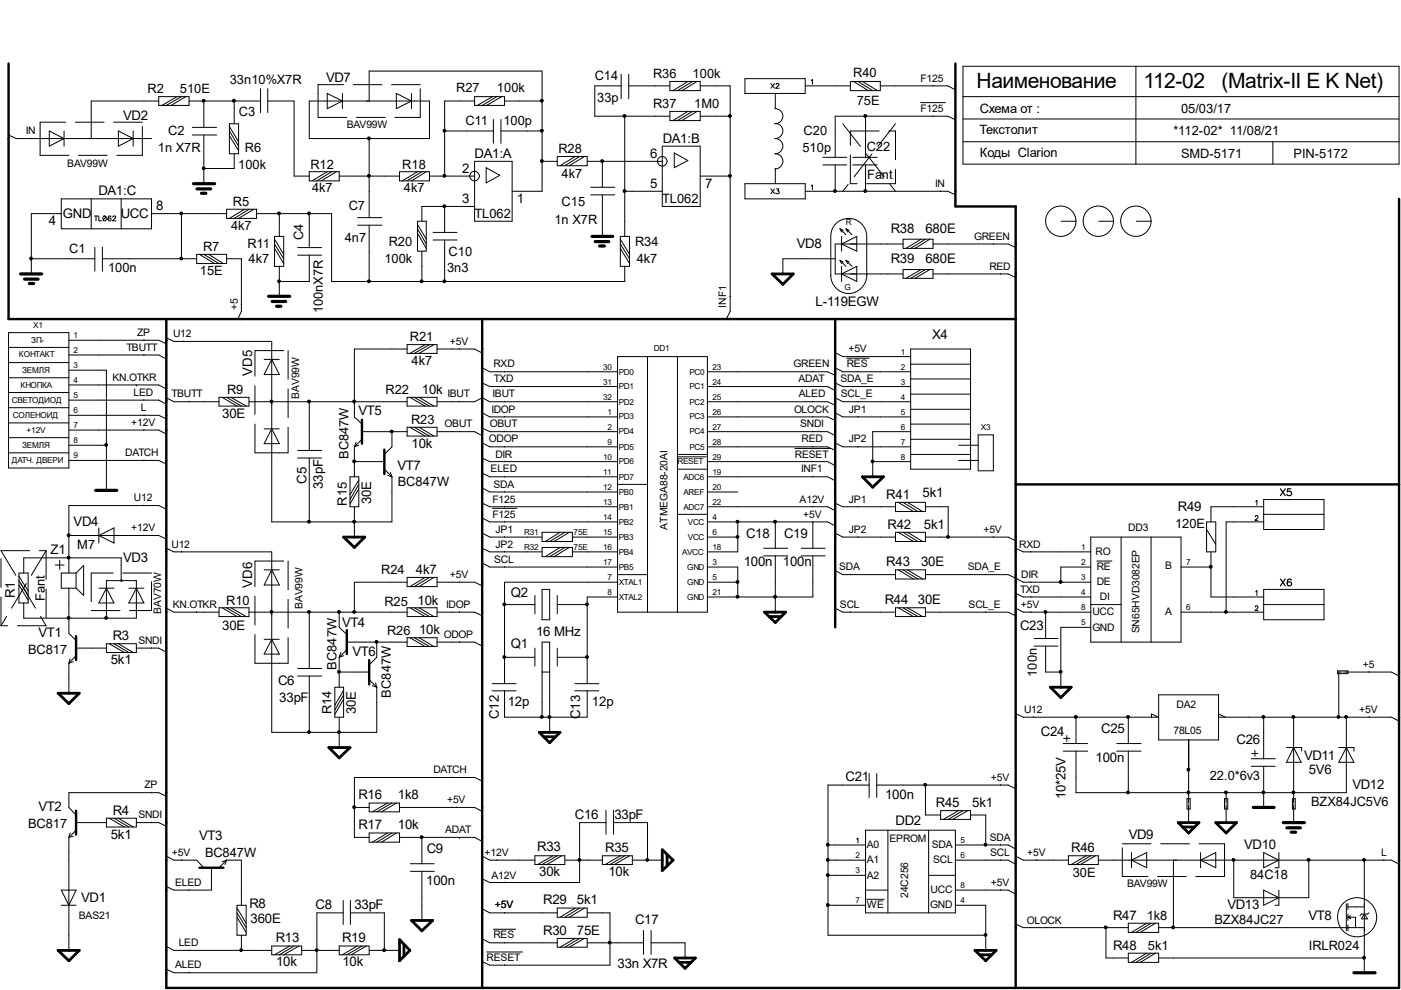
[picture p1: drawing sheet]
<svg xmlns="http://www.w3.org/2000/svg" width="297mm" height="210mm" viewBox="0 0 297 210" stroke-linecap="round" stroke-linejoin="round" font-family="sans-serif">
<g fill="none" stroke="#000" stroke-width=".21">
<path d="M55.2 18.8v5.1M56.8 18.8v5.1M69.4 19.8l3.2 1.6-3.2 1.6zM72.6 19.8v3.2M84 19.8l3.2 1.6-3.2 1.6zM87.2 19.8v3.2M131.7 18.2h-5.6v6.4h15.9M131.7 15.7v5.2M133.3 18.2h8.7M133.3 15.7v5.2M142 17.3h6.5v1.9h-6.5zM145.8 17.3l-3.1 1.9"/>
<path d="M146.9 17.3l-3.3 1.9M147.8 17.3l-3.2 1.9M148.5 18.2h6.3v47.8l-.8 1.6M157.9 16.7h12.8v3.1h-12.8zM163.4 17.7l.8 1M164.2 17.7l-.8 1M164.4 19.8v3.2M164.5 17.9l.1-.2 .5 .1v.3l-.6 .6h.7M170.7 18.2h9.6M172 17.1l.3-.3v1.1M180.3 17.3h6.3v1.9h-6.3zM181 17.3l3.1 1.9"/>
<path d="M181.9 17.3l3.1 1.9M182.8 17.3l3.3 1.9M186.6 18.2h14.4l1.6 .8M197.8 18.1v.1M204.2 14.1h92.4v20.7h-92.4zM240.8 14.1v20.7M1.8 28.6l1.6 .8h28.7M6.6 29.3v.1M10.5 27.8l3.1 1.6-3.1 1.6zM13.6 27.8v3.2M25.1 27.8l3.1 1.6-3.1 1.6zM28.2 27.8v3.2"/>
<path d="M33.7 21.4h-14.4v8M33.7 20.5h6.4v1.9h-6.4zM37.5 20.5l-3.2 1.9M38.5 20.5l-3.2 1.9M39.4 20.5l-3.1 1.9M40.1 21.4h15.1M40.8 27h5.1M40.8 28.6h5.1M43.2 21.4v5.6M43.2 28.6v10.3M48.6 26.2h2v6.4h-2zM48.6 26.8l2 3.3"/>
<path d="M48.6 27.8l2 3.2M48.6 28.8l2 3.1M49.7 21.4v4.8M49.7 32.6v3.1h-6.5M56.8 21.4h5.6v15.9h3.2M65.6 21.4h25.5v8h-25.5zM65.6 36.4h6.3v2h-6.3zM69.4 36.4l-3.2 2M70.3 36.4l-3.1 2M71.3 36.4l-3.2 2M71.9 37.3h12.8M78.3 21.4v-6.3h36.6v25.5h-6.3"/>
<path d="M78.3 29.4v16.7M84.7 36.4h6.4v2h-6.4zM88.5 36.4l-3.2 2M89.4 36.4l-3.1 2M90.4 36.4l-3.2 2M91.1 37.3h9.5M94.3 27.8h10.3M100.6 21.4h-6.3v15.9M100.6 20.5h6.4v1.9h-6.4zM100.6 34.2h8v12.7h-8zM103.1 35.6l2.9 1.6-2.9 1.6zM104.4 20.5l-3.2 1.9"/>
<path d="M104.6 25.3v5.1M105.4 20.5l-3.2 1.9M106.2 27.8h8.7M106.2 25.3v5.1M106.4 20.5l-3.2 1.9M107 21.4h7.9M114.9 34.2h3.2M118.1 33.2h6.4v1.9h-6.4zM122 33.2l-3.3 1.9M122.9 33.2l-3.1 1.9M123.9 33.2l-3.2 1.9M124.5 34.2h15.9"/>
<path d="M125.3 39.7h5M127.7 34.2v5.5M132.5 24.6v25.5M140.4 31h8.1v12.8h-8.1zM142 23.6h6.5v2h-6.5zM143 32.4l2.8 1.6-2.8 1.6zM145.8 23.6l-3.1 2M146.9 23.6l-3.3 2M147.8 23.6l-3.2 2M148.5 37.3h6.3M148.5 24.6h6.3M157.9 38.9h12.8v3.3h-12.8z"/>
<path d="M164.3 26.2a1.61 1.61 0 0 1 1.7 1.6 1.61 1.61 0 0 1-1.7 1.6 1.61 1.61 0 0 1 1.7 1.6 1.61 1.61 0 0 1-1.7 1.6 1.61 1.61 0 0 1 1.7 1.6 1.61 1.61 0 0 1-1.7 1.6M164.3 23a1.61 1.61 0 0 1 1.7 1.6 1.61 1.61 0 0 1-1.7 1.6M164.4 35.7v3.2M172 39.5l.3-.3v1M174.5 35h5M174.5 33.4h5M177.1 35v5.6M180.8 35h5.2M180.8 33.4h5.2M183.5 24.6v8.8M183.5 35v5.6M195.2 21.8h5.2"/>
<path d="M197.8 24.6h.1M202.6 25.4l-1.6-.8h-23.9v8.8M204.2 20.5h92.4M204.2 30.1h92.4M204.2 25.2h92.4M269.9 30.1v4.7M6.6 54.9h13.5M13 45.3h-6.4v12.8M13 42.2h19.1v6.3h-19.1zM19.3 42.2v6.3M20 45.8h.8M20.1 52.4v5.1"/>
<path d="M20.4 45.8v1M21 45.8v1h.5M21.7 54.9h20M21.7 52.4v5.1M22.5 46l-.6 .7M23.5 46v-.2h-.4l-.2 .4 .1 .5a.34 .34 0 0 0 .5 0 .34 .34 0 0 0-.1-.5 .34 .34 0 0 0-.5 .3M23.9 46.1l.1-.3 .5 .1v.3l-.7 .6h.8M25.7 42.2v6.3M32.1 45.3h15.9M38.5 45.3v9.6M41.7 53.9h6.3v2h-6.3zM42.3 53.9l3.2 2"/>
<path d="M43.2 53.9l3.2 2M44.2 53.9l3.2 2M48 54.9h3.2v11.1l-.8 1.6M48 44.4h6.4v1.9h-6.4zM51.9 44.4l-3.3 1.9M52.8 44.4l-3.1 1.9M53.8 44.4l-3.2 1.9M54.4 45.3h15.9v14.4h62.2v-3.2M58.2 50.1h2v6.4h-2zM58.2 50.7l2 3.2M58.2 51.7l2 3.2M58.2 52.7l2 3.2"/>
<path d="M59.2 45.3v4.8M59.2 56.5v6.3M63.1 52.5h5.1M63.1 54.1h5.1M65.6 45.3v7.2M65.6 54.1v5.6h-6.4M75.8 46.1h5.2M75.8 47.8h5.2M78.3 47.8v11.9M88.5 46.9h1.9v6.4h-1.9zM88.5 47.6l1.9 3.1M88.5 48.5l1.9 3.2"/>
<path d="M88.5 49.4l1.9 3.3M89.4 53.3v6.4M91.8 49.3h5.1M91.8 50.9h5.1M94.3 43.8v5.5M94.3 50.9v8.8M100.6 43.8h-11.2v3.1M125.3 41.3h5M127.7 41.3v8.8M131.5 50.1h2v6.4h-2zM131.5 50.7l2 3.2M131.5 51.7l2 3.2"/>
<path d="M131.5 52.7l2 3.2M132.5 40.6h7.9M163.4 40l.8 1.1M164.2 40l-.8 1.1M164.6 40h.5l-.2 .5h.2a.4 .4 0 0 1-.1 .6 .4 .4 0 0 1-.5-.2M170.7 40.6h30.3l1.6 .7M176.1 58.3a3.8 3.8 0 0 0 3.9 3.9 3.8 3.8 0 0 0 3.8-3.9M176.1 50a3.8 3.8 0 0 1 3.9-3.7 3.8 3.8 0 0 1 3.8 3.7M176.1 50.1v8.3M177.1 54.9h-11.1v3.2M178.1 48.5l.7 .4M178.1 48.5l.3 .7"/>
<path d="M178.1 48.5l1.3 1.3M178.1 55.2l.7 .3M178.1 55.2l.3 .7M178.1 55.2l1.3 1.3M178.3 51.7h-1.2v6.4h14.4M178.4 51.7h13.1M178.4 50.1v3.2M178.4 56.5v3.2M178.4 51.7l3.2-1.6v3.2zM178.4 58.1l3.2-1.6v3.2zM179.4 48.5l.6 .4M179.4 48.5l.3 .7"/>
<path d="M179.4 55.2l.6 .3M179.4 55.2l.3 .7M179.4 48.5l1.2 1.3M179.4 55.2l1.2 1.3M183.8 50.1v8.3M191.5 50.7h6.3v2h-6.3zM191.5 57.1h6.3v1.9h-6.3zM195.3 57.1l-3.2 1.9M195.3 50.7l-3.2 2M196.2 57.1l-3.1 1.9M196.2 50.7l-3.1 2M197.1 57.1l-3.1 1.9"/>
<path d="M197.1 50.7l-3.1 2M197.8 58.1h15.9l1.6 .7M197.8 51.7h15.9l1.6 .8M199.4 40.5v.1M210.6 51.6v.1M212.1 58v.1M225 46.9h3.1M233 46.9h3.1M240.9 46.9h3.1M1.8 70.5h12.8v28.7h-12.8zM1.8 76.9h12.8M1.8 73.7h12.8"/>
<path d="M14.6 78.5h8v25.5M14.6 75.3h19.1l1.6 .8M14.6 72.1h19.1l1.6 .8M30.5 72.1h.1M30.5 75.2v.1M35.3 71.6l1.6 .8h20.7v38.3h25.5v-9.6M38.8 72.3v.1M51.2 64.4h.1M56 76.2h3.2M57.6 76.2l1.6 3.2h-3.2zM86.3 74h-11.2v14.4l1.6 1.5M86.3 73.1h6.4v1.8h-6.4z"/>
<path d="M90.1 73.1l-3.2 1.8M91.1 73.1l-3.3 1.8M92 73.1l-3.1 1.8M92.7 74h7.9l1.6 .8M97.4 73.9v.1M102.2 78l1.6 .8h27.1M107 78.7v.1M130.9 75.6h19.1v54.2h-19.1zM137.3 75.6v54.2M143.6 75.6v54.2M150 78.8h25.5l1.6 .8M154.7 62.8h.1"/>
<path d="M172.3 78.7v.1M177.1 78l1.6 .8h14.4M177.1 74.8l1.6 .8h14.4M179.5 75.9h4.8M181.9 75.5v.1M181.9 78.7v.1M193.1 74h12.7v25.5h-12.7zM193.1 77.2h12.7M1.8 96h12.8M1.8 92.8h12.8M1.8 89.7h12.8M1.8 86.4h12.8"/>
<path d="M1.8 83.2h12.8M1.8 80.1h12.8M14.6 94.4h8M14.6 97.6h19.1l1.6 .8M14.6 88.1h19.1l1.6 .7M14.6 84.8h19.1l1.6 .9M14.6 81.6h19.1l1.6 .9M14.6 91.2h19.1l1.6 .8M28.9 81.6h.1M30.5 84.8h.1M30.5 88v.1M30.5 91.1v.1"/>
<path d="M30.5 97.5v.1M35.3 84.3l1.6 .9h9.5M40.1 85.1v.1M46.4 84.2h6.4v1.9h-6.4zM47.1 84.2l3.1 1.9M48 84.2l3.2 1.9M49 84.2l3.2 1.9M52.8 85.2h33.5M56 90.9h3.2M57.6 90.9l1.6 3.2h-3.2zM63.1 95.5h5.1M63.1 97.1h5.1"/>
<path d="M65.6 85.2v10.3M65.6 97.1v13.6M75.1 97.9h6.4M75.1 94.7v6.4M75.5 93.8l-.4 .9M76.1 94.4l-1 .3M76.7 91.5h9.6M76.7 93.1l-1.6 1.6M81.5 99.5l1.6 1.6M83.1 91.5v3.2l-1.6 1.7M86.3 84.2h6.4v1.9h-6.4zM86.3 90.6h6.4v1.9h-6.4z"/>
<path d="M86.9 84.2l3.2 1.9M86.9 90.6l3.2 1.9M87.8 84.2l3.3 1.9M87.8 90.6l3.3 1.9M88.9 84.2l3.1 1.9M88.9 90.6l3.1 1.9M92.7 85.2h7.9l1.6-.9 1.6 .9h27.1M92.7 91.5h7.9l1.6 .9M97.4 85.1v.1M97.4 91.4v.1M102.2 97.1l1.6 .8h27.1M102.2 93.9l1.6 .8h27.1"/>
<path d="M102.2 87.5l1.6 .9h27.1M102.2 90.8l1.6 .7h27.1M102.2 81.2l1.6 .8h27.1M107 81.9v.1M107 85.1v.1M107 88.3v.1M107 91.4v.1M107 94.7h.1M107 97.8v.1M143.6 99.5h6.4M143.6 96.4h6.4M143.6 96.9h6.1"/>
<path d="M150 97.9h25.5l1.6 .8M150 91.5h25.5l1.6 .9M150 94.7h25.5l1.6 .8M150 88.4h25.5l1.6 .8M150 85.2h25.5l1.6 .7M150 82h25.5l1.6 .8M168.5 95.1h7.6M172.3 81.9v.1M172.3 85.1v.1M172.3 88.3v.1M172.3 91.4v.1M172.3 94.7h.1"/>
<path d="M172.3 97.8v.1M177.1 84.3l1.6 .9h14.4M177.1 93.9l1.6 .8h14.4M177.1 87.5l1.6 .9h14.4M177.1 81.2l1.6 .8h14.4M181.9 81.9v.1M181.9 85.1v.1M181.9 88.3v.1M181.9 94.7h.1M185 97.9h8.1M193.1 91.5h-8.1v9.6M193.1 80.3h12.7"/>
<path d="M193.1 83.6h12.7M193.1 86.8h12.7M193.1 89.9h12.7M193.1 93.1h12.7M193.1 96.4h12.7M203.2 94.4h4.2M203.2 97.6h4.2M207.4 92.2h3.2v7.6h-3.2zM11.7 119.8h1.9M12.7 118.8v1.9M14.6 113.5h19.1l1.6 .8M21 111.9v3.2"/>
<path d="M21 113.5l3.2-1.6v3.2zM30.5 107.1v.1M30.5 113.5h.1M35.3 107.9l-1.6-.7h-19.1v14.3M35.3 116.2l1.6 .8h20.7v38.3h22.3v-9.6M38.5 116.9v.1M74.2 101.1h1.9v6.3h-1.9zM75.1 107.4v6.5M76.1 101.8l-1.9 3.1M76.1 102.7l-1.9 3.2M76.1 103.6l-1.9 3.2M82.2 100.8l.9 .3"/>
<path d="M82.8 100.2l.3 .9M102.2 116.2l1.6 .8h11.1M102.2 113l1.6 .9h11.1M102.2 106.7l1.6 .7h27.1M102.2 103.5l1.6 .8h27.1M102.2 119.4l1.6 .8h27.1M102.2 100.3l1.6 .8h27.1M102.2 109.8l1.6 .9h27.1M104.4 107.8h5.2M107 101v.1M107 104.2v.1M107 107.4h.1"/>
<path d="M107 110.6v.1M107 113.8v.1M107 116.9v.1M114.9 112.9h6.5v1.9h-6.5zM114.9 116.1h6.5v1.9h-6.5zM118.7 112.9l-3.1 1.9M118.7 116.1l-3.1 1.9M119.8 112.9l-3.3 1.9M119.8 116.1l-3.3 1.9M120.7 112.9l-3.2 1.9M120.7 116.1l-3.2 1.9M121.4 113.9h9.5"/>
<path d="M121.4 117h9.5M130.9 102.7h6.4M143.6 109.1h6.4M150 110.7h25.5l1.6 .8M150 107.4h25.5l1.6 .9M150 101.1h25.5l1.6 .8M150 113.9h6.4M150 104.3h6.4M156.4 110.7v6.3h-6.4M161.9 116.2h5.1M161.9 117.9h5.1M164.4 110.7v5.5"/>
<path d="M164.4 117.9v11.9M169.9 116.2h5.1M169.9 117.9h5.1M172.3 101v.1M172.3 107.4h.1M172.3 110.6v5.6M172.3 117.9v8.7h-22.3M177.1 113l1.6 .9h11.2M177.1 106.7l1.6 .7h11.2M181.9 107.4h.1M181.9 113.8v.1M189.9 106.5h6.3v2h-6.3z"/>
<path d="M189.9 112.9h6.3v1.9h-6.3zM190.5 112.9l3.2 1.9M190.5 106.5l3.2 2M191.5 112.9l3.1 1.9M191.5 106.5l3.1 2M192.4 112.9l3.2 1.9M192.4 106.5l3.2 2M196.2 113.9h17.5l1.6 .7M196.2 107.4h4.8v6.5M210.6 113.8v.1M215.3 116.2l1.7 .8h14.3M218.6 116.9v.1"/>
<path d="M231.3 113.9h19.1v22.2h-19.1zM232.5 119h3.3M237.7 113.9v22.2M244 113.9v22.2M255.8 110.7h2v6.3h-2zM255.8 112.3l2 3.1M256.7 117v9.6h11.2M266.1 109.6v-.2l.4-.1 .2 .3-.6 .7h.6M266.2 106.3l.3-.2v1M267.9 107.4h-11.2v3.3M267.9 110.7h-7.9v19.1M267.9 105.9h12.8v6.4h-12.8z"/>
<path d="M267.9 109.1h12.8M4 121.5h2v6.3h-2zM4 122.2l2 3.1M4 123.1l2 3.1M4 124l2 3.3M5 121.5v-3.2h20.7v4.8M5 127.8v3.3h23.9v-8h-6.3v8M14.6 124.7v9.6l1.5 1.5M14.9 139.7l-.3 .9M16.1 137.4h6.5M16.1 121.5h-3.1v3.2h3.1M16.1 121.5v3.2"/>
<path d="M16.1 121.5l1.6-1.6v6.3l-1.6-1.5M16.1 139l-1.5 1.6M21 124.7h3.2M22.6 136.5h6.3v1.8h-6.3zM22.6 124.7l1.6 3.1h-3.2zM23.2 136.5l3.2 1.8M24.2 136.5l3.1 1.8M25.1 136.5l3.1 1.8M25.7 122.9l.2 .1v.2h-.3zM27.3 124.7h3.2M28.9 137.4h4.8l1.6 .9M28.9 124.7l1.6 3.1h-3.2z"/>
<path d="M32.1 137.3v.1M35.3 128.9l1.6 .9h9.5M41.7 129.7v.1M46.4 128.9h6.4v1.8h-6.4zM47.1 128.9l3.1 1.8M48 128.9l3.2 1.8M49 128.9l3.2 1.8M52.8 129.8h33.5M56 120.8h3.2M56 135.6h3.2M57.6 120.8l1.6 3.2h-3.2zM57.6 135.6l1.6 3.1h-3.2z"/>
<path d="M65.6 129.8v11.9M71.9 129.8v3.2l1.6 1.5M71.9 139.4v6.3M72.3 138.3l-.4 1.1M72.9 139l-1 .4M73.5 136.1h12.8M73.5 137.8l-1.6 1.6M79.9 136.1v3.3l-1.6 1.6M86.3 123.4h-11.2v6.4M86.3 128.9h6.4v1.8h-6.4zM86.3 122.4h6.4v2h-6.4zM86.3 135.2h6.4v1.9h-6.4z"/>
<path d="M86.9 128.9l3.2 1.8M86.9 135.2l3.2 1.9M87.8 128.9l3.3 1.8M87.8 135.2l3.3 1.9M88.9 128.9l3.1 1.8M88.9 135.2l3.1 1.9M90.1 122.4l-3.2 2M91.1 122.4l-3.3 2M92 122.4l-3.1 2M92.7 129.8h7.9l1.6 .8M92.7 136.1h7.9l1.6 .9M92.7 123.4h7.9l1.6 .8"/>
<path d="M97.4 123.4h.1M97.4 129.7v.1M97.4 136.1h.1M107 120.1v.1M107 128.2h6.4M107 139.4h6.4M113.4 126.2v3.9M113.4 137.4v3.8M114.9 125h1.6v6.4h-1.6zM118.1 126.2v3.9M118.1 137.4v3.8M118.1 128.2h6.4"/>
<path d="M118.1 139.4h6.4M130.9 126.6h-6.4v18.3M130.9 123.4h-23.9v21.5M130.9 121.8h6.4M150 120.2h6.4v6.4M150 123.4h6.4M177.1 128.9l1.6 .9h11.2M177.1 121l1.6 .8h11.2M180.3 121.8h.1M180.3 129.7v.1M189.9 120.8h6.3v2h-6.3zM189.9 128.9h6.3v1.8h-6.3z"/>
<path d="M190.5 128.9l3.2 1.8M190.5 120.8l3.2 2M191.5 128.9l3.1 1.8M191.5 120.8l3.1 2M192.4 128.9l3.2 1.8M192.4 120.8l3.2 2M196.2 121.8h17.5l3.3 1.6h14.3M196.2 129.8h17.5l1.6 .8M209 121.8h.1M209 129.7v.1M215.3 125.8l1.7 .8h14.3M215.3 128.9l1.7 .9h14.3"/>
<path d="M218.6 123.4h.1M218.6 126.5v.1M218.6 129.7v.1M219.2 135.4h5.1M219.2 137h5.1M221.7 137v5.5h3.2M221.7 129.8v5.6M231.3 120.2h-6.4v3.2M231.3 133h-6.4v12.7M231.3 128.2h6.4M250.4 129.8h17.5M250.4 120.2h6.3"/>
<path d="M266.1 128.7v-.2l.4-.1 .2 .4-.6 .7h.6M266.2 125.5l.3-.3v1M267.9 125h12.8v6.4h-12.8zM267.9 128.2h12.8M14.6 140.6v6.4M15.5 140.3l-.9 .3M63.1 141.7h5.1M63.1 143.3h5.1M65.6 143.3v12M71 145.7h1.9v6.4h-1.9zM71.9 142.5h6.4M71.9 152.1v6.4"/>
<path d="M72.9 146.4l-1.9 3.1M72.9 147.3l-1.9 3.2M72.9 148.3l-1.9 3.2M78.3 144.1l1.6 1.6M78.9 145.4l1 .3M79.6 144.8l.3 .9M104.3 144.9h5.1M104.3 146.5h5.1M107 146.5v5.6h17.5v-5.6M114.9 142.5h1.6M114.9 152.1v-16h1.6v19.2M121.9 144.9h5.1"/>
<path d="M121.9 146.5h5.1M215.3 151.3l1.7 .8h28.7l-1.6-.7v.7M219.2 152v.1M225.4 157.6h5.2M225.4 159.3h5.2M225.5 156.5h1.4M226.2 156v1.2M228.1 152.1v5.5M236.8 157.6h5.1M236.8 159.3h5.1M239.2 152.1v5.5M239.2 159.3v8.8"/>
<path d="M245.7 147.3h12.7v9.6h-12.7zM252 156.9v13.4M258.4 152.1h36.6l1.6 .8M258.4 151.4l1.4 .7M265.4 159.8h1.3M266.1 159.1v1.3M267.9 152.1v8.8M272.8 158.5h3.1M274.3 152.1v18.2M274.3 158.5l1.6 3.1h-3.1zM276 158.5v.8M283.6 142.2h2.2v.6h-2.2z"/>
<path d="M283.8 158.5h3.3v.8M284.5 142.5h-.7v9.6M284.9 142.5h10.1l1.6 .8M285.5 152.1v16h-57.4v-8.8M285.5 158.5l1.6 3.1h-3.3zM290.3 142.4v.1M290.3 152v.1M14.6 177.5v24M14.9 176.6l-.3 .9M15.5 177.3l-.9 .2M16.1 174.4h6.5M16.1 176l-1.5 1.5"/>
<path d="M22.6 173.5h6.3v1.8h-6.3zM23.2 173.5l3.2 1.8M24.2 173.5l3.1 1.8M25.1 173.5l3.1 1.8M28.9 174.4h4.8l1.6 .8M32.1 168v.1M32.1 174.3v.1M35.3 168.8l-1.6-.7h-19.1v3.1l1.5 1.6M75.1 171.2h3.2M78.3 170.3h6.4v1.8h-6.4zM78.3 176.6h6.4v2h-6.4zM82.2 170.3l-3.3 1.8"/>
<path d="M82.2 176.6l-3.3 2M83.1 170.3l-3.2 1.8M83.1 176.6l-3.2 2M84 170.3l-3.1 1.8M84 176.6l-3.1 2M84.7 177.5h15.9l1.6 .9M84.7 171.2h15.9l1.6 .8M89.4 177.5v5.6M95.8 164.8h.1M96.8 171.1v.1M97.4 177.5h.1M102.2 165.6l-1.6-.8h-25.5v12.7h3.2"/>
<path d="M128.5 174.4h-5.6v12.7h-19.1l-1.6-.7M128.5 171.8v5.1M130.1 174.4h7.2v8M130.1 171.8v5.1M175.6 179.2h7.9M181.6 177.9l.3-.2v1M183.5 176h19.1v17.5h-19.1zM184.3 166.5h-8.7v31.8h33.4M184.3 164v5.1M185.9 166.5h27.8l1.6 .7M185.9 164v5.1M188.3 176v17.5"/>
<path d="M196.2 166.5v6.3h3.2M196.9 176v17.5M199.4 171.9h6.4v1.8h-6.4zM202.6 179.2h11.1l1.6 .8M203.2 171.9l-3.2 1.8M204.2 171.9l-3.2 1.8M205.2 171.9l-3.2 1.8M205.8 172.8h3.2v6.4M212.1 166.4v.1M212.1 179.1v.1M251.7 169.3h.6v2.2h-.6zM252 170.6v3.8"/>
<path d="M259.6 169.3h.7v2.2h-.7zM260 168.1v2.2M260 170.6v3.8M265.3 162.5h5.1M265.3 160.9h5.1M267.9 162.5v8.7M274 169.3h.6v2.2h-.6zM274.3 170.6v3.8M13 191.9h3.1M13 188.7h3.1l-1.5 3.2zM35.3 181.5l1.6 .9h4.8l1.5 1.6M38.5 182.3v.1"/>
<path d="M40.1 188.6v.1M44.8 184v4.7h-7.9l-1.6-.7M48 182.4h3.2v9.5M48 182.4l-1.6 1.6M48 182.4l-.9 .3M48 182.4l-.3 .9M50.2 191.9h2v6.4h-2zM50.2 192.5l2 3.2M50.2 193.5l2 3.2M50.2 194.5l2 3.2M51.2 198.3v3.2M72.8 193.5h-5.6v12.7h-30.3l-1.6-.7"/>
<path d="M72.8 190.9v5.1M74.3 193.5h7.2v8M74.3 190.9v5.1M87 183.1h5.1M87 184.7h5.1M89.4 184.7v10.5M102.2 199.1l1.6 .8h14.3M102.2 181.5l1.6 .9h9.6M102.2 192.7l1.6 .8h14.3M104.6 197h4.7M105.4 182.3v.1M107 187v.1"/>
<path d="M107 193.5h.1M107 199.8v.1M113.4 181.4h6.4v1.9h-6.4zM117.2 181.4l-3.2 1.9M118.1 192.5h6.4v2h-6.4zM118.1 199h6.4v1.8h-6.4zM118.1 181.4l-3.2 1.9M119.1 181.4l-3.2 1.9M119.8 182.4h7.9M122 192.5l-3.3 2M122 199l-3.3 1.8M122.9 192.5l-3.1 2"/>
<path d="M122.9 199l-3.1 1.8M123.9 192.5l-3.2 2M123.9 199l-3.2 1.8M124.5 193.5h4.8v11.1h-25.5l-1.6-.7M124.5 199.9h11.9M127.7 181.4h6.4v1.9h-6.4zM131.5 181.4l-3.2 1.9M132.5 181.4l-3.2 1.9M133.5 181.4l-3.2 1.9M134.1 182.4h6.3M136.4 197.3v5.1M138 199.9h7.2v3.2"/>
<path d="M138 197.3v5.1M175.6 182.4h7.9M175.6 191.9h7.9M175.6 185.6h7.9M183.5 188.7h4.8M183.8 190.7h3.7M196.9 185.6h5.7M202.6 182.4h11.1l1.6 .8M202.6 191.9h6.4v9.6M202.6 188.7h11.1l1.6 .9M212.1 182.3v.1M212.1 188.6v.1"/>
<path d="M215.3 181.5l1.7 .9h9.5M215.3 195.9l1.7 .8h22.2M219.8 182.3v.1M221.7 196.6v.1M226.5 181.4h6.4v1.9h-6.4zM230.3 181.4l-3.2 1.9M231.3 181.4l-3.2 1.9M232.3 181.4l-3.2 1.9M232.9 182.4h62.1l1.6 .8M234.5 196.7v6.4h4.7M239.2 195.7h6.5v2h-6.5zM239.9 180.8v3.2"/>
<path d="M239.9 182.4l3.2-1.6v3.2zM243.1 195.7l-3.2 2M244 195.7l-3.2 2M245 195.7l-3.2 2M245.7 196.7h43.6M248.8 182.4v14.3M254.5 182.4l3.3-1.6v3.2zM254.5 180.8v3.2M261.6 182.4v7.9h15.9v-7.9M267.9 180.8l3.2 1.6-3.2 1.6zM267.9 188.7l3.2 1.6-3.2 1.6zM271.1 188.7v3.2h-.8"/>
<path d="M271.1 180.8v3.2h-.8M285.5 191.6v5.8M285.8 191.6v1.3M285.8 193.8v1.4M285.8 196.1v1.3M285.8 194.5h1.6v2.2M285.8 194.5l.6 .3M285.8 192.3h3.5M286.4 194.1l-.6 .4M289.3 182.4v23.8M289.3 193.8l.6 1h-1.2zM290.3 193.5l-.4 .3h-1.2l-.4 .3"/>
<path d="M293.4 182.3v.1M35.3 200.7l1.6 .8h20.7M40.1 201.4v.1M40.1 206.2h.1M57.6 200.6h6.4v1.8h-6.4zM61.4 200.6l-3.2 1.8M62.4 200.6l-3.2 1.8M63.4 200.6l-3.2 1.8M64 201.5h7.9M71.9 200.6h6.4v1.8h-6.4zM75.7 200.6l-3.1 1.8M76.7 200.6l-3.2 1.8"/>
<path d="M77.7 200.6l-3.2 1.8M78.3 201.5h6.4M103.2 201.8h7.6M107 204.6h.1M239.2 202.1h6.5v1.9h-6.5zM243.1 202.1l-3.2 1.9M244 202.1l-3.2 1.9M245 202.1l-3.2 1.9M245.7 203.1h43.6"/>
<circle cx="43.2" cy="21.4" r=".31"/>
<circle cx="43.2" cy="35.7" r=".31"/>
<circle cx="49.6" cy="21.4" r=".31"/>
<circle cx="78.2" cy="29.3" r=".31"/>
<circle cx="78.2" cy="37.3" r=".31"/>
<circle cx="94.2" cy="27.7" r=".31"/>
<circle cx="94.2" cy="37.3" r=".31"/>
<circle cx="100.6" cy="37.3" r="1.03"/>
<circle cx="114.9" cy="34.2" r=".31"/>
<circle cx="114.9" cy="21.4" r=".31"/>
<circle cx="114.9" cy="27.7" r=".31"/>
<circle cx="127.7" cy="34.2" r=".31"/>
<circle cx="132.4" cy="24.6" r=".31"/>
<circle cx="140.4" cy="34.2" r="1.03"/>
<circle cx="154.8" cy="37.3" r=".31"/>
<circle cx="154.8" cy="24.6" r=".31"/>
<circle cx="183.5" cy="24.6" r=".31"/>
<circle cx="6.6" cy="54.8" r=".31"/>
<circle cx="22.2" cy="46.3" r=".48"/>
<circle cx="38.4" cy="54.8" r=".31"/>
<circle cx="38.4" cy="45.2" r=".31"/>
<circle cx="59.2" cy="59.6" r=".31"/>
<circle cx="59.2" cy="45.2" r=".31"/>
<circle cx="65.5" cy="45.2" r=".31"/>
<circle cx="78.2" cy="59.6" r=".31"/>
<circle cx="89.4" cy="59.6" r=".31"/>
<circle cx="94.2" cy="43.7" r=".31"/>
<circle cx="94.2" cy="59.6" r=".31"/>
<circle cx="132.4" cy="40.5" r=".31"/>
<circle cx="177" cy="40.5" r=".31"/>
<circle cx="183.5" cy="40.5" r=".31"/>
<circle cx="224.9" cy="46.9" r="3.2"/>
<circle cx="232.9" cy="46.9" r="3.2"/>
<circle cx="240.8" cy="46.9" r="3.2"/>
<circle cx="22.5" cy="94.4" r=".31"/>
<circle cx="57.6" cy="85.1" r=".31"/>
<circle cx="65.5" cy="85.1" r=".31"/>
<circle cx="75.1" cy="97.8" r=".31"/>
<circle cx="75.1" cy="85.1" r=".31"/>
<circle cx="83" cy="91.5" r=".31"/>
<circle cx="185" cy="97.8" r=".31"/>
<circle cx="14.5" cy="118.2" r=".31"/>
<circle cx="14.5" cy="113.5" r=".31"/>
<circle cx="65.5" cy="110.6" r=".31"/>
<circle cx="75.1" cy="110.6" r=".31"/>
<circle cx="156.4" cy="113.8" r=".31"/>
<circle cx="156.4" cy="110.6" r=".31"/>
<circle cx="164.3" cy="110.6" r=".31"/>
<circle cx="201" cy="113.8" r=".31"/>
<circle cx="14.5" cy="131" r=".31"/>
<circle cx="22.5" cy="131" r=".31"/>
<circle cx="57.6" cy="129.7" r=".31"/>
<circle cx="65.5" cy="129.7" r=".31"/>
<circle cx="71.9" cy="129.7" r=".31"/>
<circle cx="75.1" cy="129.7" r=".31"/>
<circle cx="79.8" cy="136.1" r=".31"/>
<circle cx="106.9" cy="139.3" r=".31"/>
<circle cx="106.9" cy="128.1" r=".31"/>
<circle cx="124.4" cy="139.3" r=".31"/>
<circle cx="124.4" cy="128.1" r=".31"/>
<circle cx="156.4" cy="126.5" r=".31"/>
<circle cx="156.4" cy="123.4" r=".31"/>
<circle cx="164.3" cy="126.5" r=".31"/>
<circle cx="221.6" cy="129.7" r=".31"/>
<circle cx="224.9" cy="123.4" r=".31"/>
<circle cx="256.7" cy="120.2" r=".31"/>
<circle cx="259.9" cy="129.7" r=".31"/>
<circle cx="65.5" cy="155.2" r=".31"/>
<circle cx="71.9" cy="155.2" r=".31"/>
<circle cx="71.9" cy="142.4" r=".31"/>
<circle cx="114.9" cy="152" r=".31"/>
<circle cx="116.5" cy="152" r=".31"/>
<circle cx="224.9" cy="142.4" r=".31"/>
<circle cx="228.1" cy="152" r=".31"/>
<circle cx="239.2" cy="152" r=".31"/>
<circle cx="267.9" cy="152" r=".31"/>
<circle cx="274.2" cy="152" r=".31"/>
<circle cx="283.8" cy="152" r=".31"/>
<circle cx="285.4" cy="152" r=".31"/>
<circle cx="75.1" cy="171.1" r=".31"/>
<circle cx="89.4" cy="177.5" r=".31"/>
<circle cx="175.5" cy="179.1" r=".31"/>
<circle cx="196.2" cy="166.4" r=".31"/>
<circle cx="208.9" cy="179.1" r=".31"/>
<circle cx="239.2" cy="168" r=".31"/>
<circle cx="252" cy="168" r=".31"/>
<circle cx="252" cy="163.2" r=".31"/>
<circle cx="259.9" cy="168" r=".31"/>
<circle cx="267.9" cy="168" r=".31"/>
<circle cx="274.2" cy="168" r=".31"/>
<circle cx="122.8" cy="182.3" r=".31"/>
<circle cx="129.3" cy="199.8" r=".31"/>
<circle cx="137.2" cy="182.3" r=".31"/>
<circle cx="175.5" cy="182.3" r=".31"/>
<circle cx="175.5" cy="191.9" r=".31"/>
<circle cx="175.5" cy="185.5" r=".31"/>
<circle cx="208.9" cy="198.2" r=".31"/>
<circle cx="234.4" cy="196.6" r=".31"/>
<circle cx="248.7" cy="196.6" r=".31"/>
<circle cx="261.5" cy="182.3" r=".31"/>
<circle cx="277.4" cy="182.3" r=".31"/>
<circle cx="287.7" cy="194.5" r="4.2"/>
<circle cx="289.2" cy="182.3" r=".31"/>
<circle cx="51.1" cy="201.5" r=".31"/>
<circle cx="67.1" cy="201.5" r=".31"/>
<circle cx="81.4" cy="201.5" r=".31"/>
<circle cx="289.2" cy="203.1" r=".31"/>
</g>
<g fill="#000">
<circle cx="43.2" cy="21.4" r=".31"/>
<circle cx="43.2" cy="35.7" r=".31"/>
<circle cx="49.6" cy="21.4" r=".31"/>
<circle cx="78.2" cy="29.3" r=".31"/>
<circle cx="78.2" cy="37.3" r=".31"/>
<circle cx="94.2" cy="27.7" r=".31"/>
<circle cx="94.2" cy="37.3" r=".31"/>
<circle cx="114.9" cy="34.2" r=".31"/>
<circle cx="114.9" cy="21.4" r=".31"/>
<circle cx="114.9" cy="27.7" r=".31"/>
<circle cx="127.7" cy="34.2" r=".31"/>
<circle cx="132.4" cy="24.6" r=".31"/>
<circle cx="154.8" cy="37.3" r=".31"/>
<circle cx="154.8" cy="24.6" r=".31"/>
<circle cx="183.5" cy="24.6" r=".31"/>
<circle cx="6.6" cy="54.8" r=".31"/>
<circle cx="38.4" cy="54.8" r=".31"/>
<circle cx="38.4" cy="45.2" r=".31"/>
<circle cx="59.2" cy="59.6" r=".31"/>
<circle cx="59.2" cy="45.2" r=".31"/>
<circle cx="65.5" cy="45.2" r=".31"/>
<circle cx="78.2" cy="59.6" r=".31"/>
<circle cx="89.4" cy="59.6" r=".31"/>
<circle cx="94.2" cy="43.7" r=".31"/>
<circle cx="94.2" cy="59.6" r=".31"/>
<circle cx="132.4" cy="40.5" r=".31"/>
<circle cx="177" cy="40.5" r=".31"/>
<circle cx="183.5" cy="40.5" r=".31"/>
<circle cx="22.5" cy="94.4" r=".31"/>
<circle cx="57.6" cy="85.1" r=".31"/>
<circle cx="65.5" cy="85.1" r=".31"/>
<circle cx="75.1" cy="97.8" r=".31"/>
<circle cx="75.1" cy="85.1" r=".31"/>
<circle cx="83" cy="91.5" r=".31"/>
<circle cx="185" cy="97.8" r=".31"/>
<circle cx="14.5" cy="118.2" r=".31"/>
<circle cx="14.5" cy="113.5" r=".31"/>
<circle cx="65.5" cy="110.6" r=".31"/>
<circle cx="75.1" cy="110.6" r=".31"/>
<circle cx="156.4" cy="113.8" r=".31"/>
<circle cx="156.4" cy="110.6" r=".31"/>
<circle cx="164.3" cy="110.6" r=".31"/>
<circle cx="201" cy="113.8" r=".31"/>
<circle cx="14.5" cy="131" r=".31"/>
<circle cx="22.5" cy="131" r=".31"/>
<circle cx="57.6" cy="129.7" r=".31"/>
<circle cx="65.5" cy="129.7" r=".31"/>
<circle cx="71.9" cy="129.7" r=".31"/>
<circle cx="75.1" cy="129.7" r=".31"/>
<circle cx="79.8" cy="136.1" r=".31"/>
<circle cx="106.9" cy="139.3" r=".31"/>
<circle cx="106.9" cy="128.1" r=".31"/>
<circle cx="124.4" cy="139.3" r=".31"/>
<circle cx="124.4" cy="128.1" r=".31"/>
<circle cx="156.4" cy="126.5" r=".31"/>
<circle cx="156.4" cy="123.4" r=".31"/>
<circle cx="164.3" cy="126.5" r=".31"/>
<circle cx="221.6" cy="129.7" r=".31"/>
<circle cx="224.9" cy="123.4" r=".31"/>
<circle cx="256.7" cy="120.2" r=".31"/>
<circle cx="259.9" cy="129.7" r=".31"/>
<circle cx="65.5" cy="155.2" r=".31"/>
<circle cx="71.9" cy="155.2" r=".31"/>
<circle cx="71.9" cy="142.4" r=".31"/>
<circle cx="114.9" cy="152" r=".31"/>
<circle cx="116.5" cy="152" r=".31"/>
<circle cx="224.9" cy="142.4" r=".31"/>
<circle cx="228.1" cy="152" r=".31"/>
<circle cx="239.2" cy="152" r=".31"/>
<circle cx="267.9" cy="152" r=".31"/>
<circle cx="274.2" cy="152" r=".31"/>
<circle cx="283.8" cy="152" r=".31"/>
<circle cx="285.4" cy="152" r=".31"/>
<circle cx="75.1" cy="171.1" r=".31"/>
<circle cx="89.4" cy="177.5" r=".31"/>
<circle cx="175.5" cy="179.1" r=".31"/>
<circle cx="196.2" cy="166.4" r=".31"/>
<circle cx="208.9" cy="179.1" r=".31"/>
<circle cx="239.2" cy="168" r=".31"/>
<circle cx="252" cy="168" r=".31"/>
<circle cx="252" cy="163.2" r=".31"/>
<circle cx="259.9" cy="168" r=".31"/>
<circle cx="267.9" cy="168" r=".31"/>
<circle cx="274.2" cy="168" r=".31"/>
<circle cx="122.8" cy="182.3" r=".31"/>
<circle cx="129.3" cy="199.8" r=".31"/>
<circle cx="137.2" cy="182.3" r=".31"/>
<circle cx="175.5" cy="182.3" r=".31"/>
<circle cx="175.5" cy="191.9" r=".31"/>
<circle cx="175.5" cy="185.5" r=".31"/>
<circle cx="208.9" cy="198.2" r=".31"/>
<circle cx="234.4" cy="196.6" r=".31"/>
<circle cx="248.7" cy="196.6" r=".31"/>
<circle cx="261.5" cy="182.3" r=".31"/>
<circle cx="277.4" cy="182.3" r=".31"/>
<circle cx="289.2" cy="182.3" r=".31"/>
<circle cx="51.1" cy="201.5" r=".31"/>
<circle cx="67.1" cy="201.5" r=".31"/>
<circle cx="81.4" cy="201.5" r=".31"/>
<circle cx="289.2" cy="203.1" r=".31"/>
</g>
<g fill="none" stroke="#000" stroke-width=".51">
<path d="M1.8 13.5v54.1h213.5M202.6 13.5v30.3h12.7v165.7M296.6 42.2v167.3h-261.3v-141.9M102.2 67.6v141.9M177.1 67.6v65.4M76.7 89v5.1M81.5 95.3v5.2M215.3 102.7h81.3M16.1 134.9v5.1M73.5 133.6v5.1M78.3 140v5.1M16.1 171.9v5.1"/>
<path d="M42.3 184h5.1"/>
</g>
<g fill="none" stroke="#000" stroke-width=".21" stroke-dasharray="6.1 2">
<path d="M67.4 17.9v1.9M67.4 19.8v5.1M89.1 17.9h-21.7M8.5 25.9v1.9M8.5 27.8v5.1M8.5 32.9h21.7M30.2 25.9h-21.7M30.2 32.9v-7M67.4 24.9h21.7M89.1 24.9v-7M178.7 26.2l11.2 14.4M180.3 38.9v-11.1"/>
<path d="M180.3 27.8h9.6M189.9 27.8v11.1M189.9 38.9h-9.6M189.9 26.2l-11.2 14.4M54.1 74.3h7M61.1 74.3v21.7M54.1 96v-21.7M59.2 96h-5.1M61.1 96h-1.9M.2 116.8h9.6M.2 116.8l9.6 15.9M9.8 116.8v15.9"/>
<path d="M9.8 116.8l-9.6 15.9M54.1 119h7M61.1 119v21.6M.2 132.7v-15.9M9.8 132.7h-9.6M19.3 129.5h12.8M19.3 121.5v8M32.1 129.5v-8M32.1 121.5h-12.8M54.1 140.6v-21.6M59.2 140.6h-5.1M61.1 140.6h-1.9"/>
<path d="M238 178.9h21.6M259.6 178.9v1.9M238 185.8v-6.9M259.6 180.8v5M259.6 185.8h-21.6"/>
</g>
<g fill="none" stroke="#000" stroke-width=".68">
<path d="M41 38.9h4.5M4.4 58.1h4.4M5.2 59.2h2.9M41.8 40h2.9M42.7 41h.9M125.5 50.1h4.4M126.2 51.2h2.9M127.1 52.2h1M6.2 60.1h1M56.9 62.8h4.5M57.7 63.9h2.9M58.6 64.9h1"/>
<path d="M20.3 104h4.5M265.7 171.2h4.4M272.1 174.4h4.5M272.8 175.5h2.9M273.8 176.4h.9M287.1 206.2h4.4"/>
</g>
<g fill="none" stroke="#000" stroke-width=".59">
<path d="M163.7 58.1h4.5l-2.2 2.2zM72.9 113.9h4.4l-2.2 2.2zM182.8 101.1h4.5l-2.3 2.2zM162.1 129.8h4.5l-2.2 2.2zM163.1 130.7h2.5M12.3 147h4.5l-2.2 2.2zM69.7 158.5h4.5l-2.3 2.2zM114.3 155.3h4.4l-2.2 2.2zM115.3 156.2h2.5M222.7 145.7h4.4l-2.2 2.2zM249.8 174.4h4.4l-2.2 2.2zM250.7 175.3h2.6"/>
<path d="M257.8 174.4h4.4l-2.2 2.2zM84.7 199.2l2.2 2.3-2.2 2.2zM87.2 195.2h4.5l-2.3 2.2zM140.4 180.2l2.3 2.2-2.3 2.2zM141.4 181.1v2.5M12.3 201.5h4.5l-2.2 2.2zM85.6 200.2v2.6M143 203.1h4.4l-2.2 2.2zM144 204h2.5M206.7 201.5h4.5l-2.2 2.2zM207.7 202.4h2.6"/>
</g>
<path d="M271.5 103.6l1 1.5M272.5 103.6l-1 1.5M273.7 103.6h-.7l-.1 .7a.53 .53 0 0 1 .8 0 .53 .53 0 0 1-.1 .8 .53 .53 0 0 1-.8-.3M271.5 122.8l1 1.4M272.5 122.8l-1 1.4M273.8 123l-.4-.2-.3 .1-.2 .9a.45 .45 0 0 0 .6 .4 .45 .45 0 0 0 .3-.7l-.5-.1h-.2l-.2 .4" fill="none" stroke="#000" stroke-width=".25"/>
<g font-size="4.5">
<text x="207" y="18.7">Наименование</text>
<text x="242.4" y="18.7">112-02</text>
<text x="259" y="18.7">(Matrix-II E K Net)</text>
</g>
<g font-size="2.8">
<text x="69.1" y="17.4">VD7</text>
<text x="26.1" y="25.5">VD2</text>
<text x="100.6" y="33.4">DA1:A</text>
<text x="137.9" y="33.4">6</text>
<text x="140.5" y="30.2">DA1:B</text>
<text x="20.9" y="41.4">DA1:C</text>
<text x="98" y="36.6">2</text>
<text x="137.9" y="39.8">5</text>
<text x="149.5" y="39.8">7</text>
<text x="10.4" y="47.8">4</text>
<text x="13.3" y="46.1">GND</text>
<text x="25.6" y="46.1">UCC</text>
<text x="33.1" y="44.5">8</text>
<text x="98" y="43">3</text>
<text x="109.6" y="43">1</text>
<text x="168.9" y="52.5">VD8</text>
<text x="188.8" y="49.4">R38</text>
<text x="196.2" y="49.4">680E</text>
<text x="188.8" y="55.7">R39</text>
<text x="196.2" y="55.7">680E</text>
<text x="172.9" y="64.9">L-119EGW</text>
<text x="197.7" y="72">X4</text>
<text x="53.5" y="79.7" transform="rotate(-90 53.5 79.7)">VD5</text>
<text x="89.4" y="83.5">10k</text>
<text x="47.1" y="88.6">30E</text>
<text x="76" y="87.9">VT5</text>
<text x="87.2" y="94.9">10k</text>
<text x="84.3" y="99.7">VT7</text>
<text x="65" y="102.6" transform="rotate(-90 65 102.6)">C5</text>
<text x="68.4" y="103.6" transform="rotate(-90 68.4 103.6)">33pF</text>
<text x="78.7" y="106.8" transform="rotate(-90 78.7 106.8)">30E</text>
<text x="187.9" y="105.7">R41</text>
<text x="195.6" y="105.4">5k1</text>
<text x="15.6" y="111.5">VD4</text>
<text x="188.2" y="112.1">R42</text>
<text x="195.9" y="112.1">5k1</text>
<text x="249.7" y="108.3">R49</text>
<text x="10.7" y="117.5">Z1</text>
<text x="26.1" y="119.1">VD3</text>
<text x="158.2" y="114">C18</text>
<text x="166.2" y="114">C19</text>
<text x="53.5" y="124.6" transform="rotate(-90 53.5 124.6)">VD6</text>
<text x="88.2" y="121.7">4k7</text>
<text x="157.7" y="120.1">100n</text>
<text x="166" y="120.1">100n</text>
<text x="187.9" y="120.1">R43</text>
<text x="195.3" y="120.1">30E</text>
<text x="3.2" y="126.8" transform="rotate(-90 3.2 126.8)">R1</text>
<text x="88.5" y="128.4">10k</text>
<text x="108.3" y="126.5">Q2</text>
<text x="187.6" y="128.1">R44</text>
<text x="194.6" y="128.1">30E</text>
<text x="8.2" y="135">VT1</text>
<text x="23.9" y="135.7">R3</text>
<text x="47.1" y="133.5">30E</text>
<text x="72.5" y="132.8">VT4</text>
<text x="88.9" y="134.5">10k</text>
<text x="108.3" y="137.3">Q1</text>
<text x="113.7" y="134.8">16 MHz</text>
<text x="216.3" y="133.5">C23</text>
<text x="23.5" y="140.8">5k1</text>
<text x="74.7" y="139.2">VT6</text>
<text x="59" y="145.3">C6</text>
<text x="59.2" y="148.8">33pF</text>
<text x="107.7" y="149.8">12p</text>
<text x="125.5" y="149.8">12p</text>
<text x="75.5" y="151.5" transform="rotate(-90 75.5 151.5)">30E</text>
<text x="105.8" y="152.5" transform="rotate(-90 105.8 152.5)">C12</text>
<text x="123" y="152.5" transform="rotate(-90 123 152.5)">C13</text>
<text x="233.5" y="155.4">C25</text>
<text x="220.7" y="156.1">C24</text>
<text x="232.3" y="161.5">100n</text>
<text x="262.2" y="157.7">C26</text>
<text x="276.5" y="161.2">VD11</text>
<text x="179.3" y="165.7">C21</text>
<text x="277.5" y="164.1">5V6</text>
<text x="286.7" y="167.3">VD12</text>
<text x="8.2" y="172">VT2</text>
<text x="23.9" y="172.7">R4</text>
<text x="76" y="169.5">R16</text>
<text x="84.4" y="169.5">1k8</text>
<text x="121.9" y="173.7">C16</text>
<text x="130.3" y="173.7">33pF</text>
<text x="187.7" y="169.5">100n</text>
<text x="198.4" y="171.1">R45</text>
<text x="206.1" y="171.1">5k1</text>
<text x="225.9" y="169.5" transform="rotate(-90 225.9 169.5)">10*25V</text>
<text x="23.5" y="177.8">5k1</text>
<text x="42.2" y="178.1">VT3</text>
<text x="76" y="175.9">R17</text>
<text x="84.4" y="175.9">10k</text>
<text x="189.9" y="174.9">DD2</text>
<text x="239.3" y="177.8">VD9</text>
<text x="90.5" y="180.9">C9</text>
<text x="113.9" y="180.3">R33</text>
<text x="114.3" y="185.8">30k</text>
<text x="128.3" y="180.7">R35</text>
<text x="129" y="185.8">10k</text>
<text x="227.1" y="180.7">R46</text>
<text x="263.8" y="180">VD10</text>
<text x="17.2" y="191.2">VD1</text>
<text x="90.4" y="187.6">100n</text>
<text x="115.2" y="191.8">R29</text>
<text x="122.3" y="191.8">5k1</text>
<text x="52.9" y="192.4">R8</text>
<text x="53.1" y="195.7">360E</text>
<text x="66.9" y="192.8">C8</text>
<text x="75.1" y="192.8">33pF</text>
<text x="134.7" y="195.9">C17</text>
<text x="236" y="195">R47</text>
<text x="260.2" y="192.8">VD13</text>
<text x="277.4" y="195">VT8</text>
<text x="58.5" y="199.8">R13</text>
<text x="72.5" y="199.8">R19</text>
<text x="115.2" y="198.2">R30</text>
<text x="122.3" y="198.2">75E</text>
<text x="236" y="201.3">R48</text>
<text x="58.5" y="204.9">10k</text>
<text x="72.6" y="204.9">10k</text>
<text x="130.9" y="205.1">33n X7R</text>
</g>
<g font-size="2.7">
<text x="48.7" y="17.9">33n10%X7R</text>
<text x="126.1" y="16.9">C14</text>
<text x="138.5" y="16.6">R36</text>
<text x="146.9" y="16.6">100k</text>
<text x="180.9" y="16.3">R40</text>
<text x="31.3" y="19.8">R2</text>
<text x="38.1" y="19.8">510E</text>
<text x="96.7" y="19.5">R27</text>
<text x="105.4" y="19.5">100k</text>
<text x="126.6" y="21.7">33p</text>
<text x="138.5" y="22.9">R37</text>
<text x="147.2" y="22.9">1M0</text>
<text x="181.6" y="22.4">75E</text>
<text x="207.7" y="24">Схема от :</text>
<text x="250.4" y="24">05/03/17</text>
<text x="35.7" y="28.7">C2</text>
<text x="50.7" y="24.6">C3</text>
<text x="98.7" y="26.5">C11</text>
<text x="106.7" y="26.5">100p</text>
<text x="170.4" y="28.7">C20</text>
<text x="207.6" y="28.4">Текстолит</text>
<text x="248.8" y="28.7">*112-02* 11/08/21</text>
<text x="33.5" y="32.2">1n X7R</text>
<text x="50.5" y="35.7">100k</text>
<text x="51.9" y="32.2">R6</text>
<text x="65.8" y="35.7">R12</text>
<text x="85.3" y="35.7">R18</text>
<text x="118.4" y="32.5">R28</text>
<text x="170.1" y="32.2">510p</text>
<text x="183.8" y="31.9">C22</text>
<text x="207.7" y="33.2">Коды Clarion</text>
<text x="250.4" y="33.5">SMD-5171</text>
<text x="274.3" y="33.5">PIN-5172</text>
<text x="66.2" y="40.8">4k7</text>
<text x="85.6" y="40.8">4k7</text>
<text x="119.1" y="37.7">4k7</text>
<text x="183.9" y="37.9">Fant</text>
<text x="49.4" y="43.7">R5</text>
<text x="74" y="44.6">C7</text>
<text x="100.6" y="46.2">TL062</text>
<text x="117.6" y="47.5">1n X7R</text>
<text x="119.1" y="43.7">C15</text>
<text x="140.4" y="43.1">TL062</text>
<text x="14.7" y="53.6">C1</text>
<text x="43" y="53.3">R7</text>
<text x="49" y="48.8">4k7</text>
<text x="52.4" y="52.6">R11</text>
<text x="64.3" y="51" transform="rotate(-90 64.3 51)">C4</text>
<text x="73.1" y="51.3">4n7</text>
<text x="82.4" y="52.2">R20</text>
<text x="134.7" y="52.2">R34</text>
<text x="22.9" y="57.7">100n</text>
<text x="42.4" y="58.3">15E</text>
<text x="52.7" y="55.8">4k7</text>
<text x="81.5" y="55.8">100k</text>
<text x="94.8" y="57.7">3n3</text>
<text x="95.1" y="54.2">C10</text>
<text x="135" y="55.8">4k7</text>
<text x="68.4" y="66.5" transform="rotate(-90 68.4 66.5)">100nX7R</text>
<text x="86.9" y="72.4">R21</text>
<text x="87.2" y="77.5">4k7</text>
<text x="48.1" y="83.6">R9</text>
<text x="81.7" y="83.6">R22</text>
<text x="87.2" y="89.9">R23</text>
<text x="73.9" y="97.4" transform="rotate(-90 73.9 97.4)">BC847W</text>
<text x="73.5" y="107.2" transform="rotate(-90 73.5 107.2)">R15</text>
<text x="84.4" y="103">BC847W</text>
<text x="249.1" y="111.9">120E</text>
<text x="16.4" y="116.3">M7</text>
<text x="80.8" y="121.8">R24</text>
<text x="9.5" y="127.5" transform="rotate(-90 9.5 127.5)">Fant</text>
<text x="48" y="128.2">R10</text>
<text x="81.5" y="128.4">R25</text>
<text x="82.1" y="134.5">R26</text>
<text x="6" y="138.7">BC817</text>
<text x="71.3" y="142" transform="rotate(-90 71.3 142)">BC847W</text>
<text x="219.8" y="143.5" transform="rotate(-90 219.8 143.5)">100n</text>
<text x="82.8" y="147.9" transform="rotate(-90 82.8 147.9)">BC847W</text>
<text x="70.3" y="151.5" transform="rotate(-90 70.3 151.5)">R14</text>
<text x="256.5" y="165.4">22.0*6v3</text>
<text x="278" y="170.9">BZX84JC5V6</text>
<text x="6" y="175.6">BC817</text>
<text x="43.5" y="181.6">BC847W</text>
<text x="227.5" y="185.8">30E</text>
<text x="265" y="186.4">84C18</text>
<text x="243.1" y="195.1">1k8</text>
<text x="257.5" y="196">BZX84JC27</text>
<text x="243.4" y="201.4">5k1</text>
<text x="277.5" y="201.4">IRLR024</text>
</g>
<g font-size="2.2">
<text x="195.2" y="17.4">F125</text>
<text x="195.2" y="23.7">F125</text>
<text x="5.5" y="28.4">IN</text>
<text x="73.5" y="27.2">BAV99W</text>
<text x="14.3" y="35.5">BAV99W</text>
<text x="198.2" y="39.6">IN</text>
<text x="206.5" y="50.8">GREEN</text>
<text x="209.8" y="57.2">RED</text>
<text x="50.4" y="65.8" transform="rotate(-90 50.4 65.8)">+5</text>
<text x="154" y="65.3" transform="rotate(-90 154 65.3)">INF1</text>
<text x="29.1" y="71.2">ZP</text>
<text x="36.7" y="71.5">U12</text>
<text x="26.8" y="74.3">TBUTT</text>
<text x="95.4" y="73.1">+5V</text>
<text x="104.6" y="77.9">RXD</text>
<text x="168.3" y="77.9">GREEN</text>
<text x="179.5" y="77.9">RES</text>
<text x="179.9" y="74.7">+5V</text>
<text x="23.8" y="80.8">KN.OTKR</text>
<text x="28.3" y="83.9">LED</text>
<text x="104.7" y="81">TXD</text>
<text x="169.3" y="81">ADAT</text>
<text x="178.2" y="81">SDA_E</text>
<text x="29.8" y="87.1">L</text>
<text x="36.4" y="84.2">TBUTT</text>
<text x="63.5" y="84.5" transform="rotate(-90 63.5 84.5)">BAV99W</text>
<text x="94.9" y="84.2">IBUT</text>
<text x="104.2" y="87.5">IDOP</text>
<text x="104.4" y="84.2">IBUT</text>
<text x="168.4" y="87.5">OLOCK</text>
<text x="169.4" y="84.2">ALED</text>
<text x="178.3" y="84.2">SCL_E</text>
<text x="180" y="87.5">JP1</text>
<text x="27.8" y="90.3">+12V</text>
<text x="94.3" y="90.6">OBUT</text>
<text x="103.7" y="93.8">ODOP</text>
<text x="103.8" y="90.6">OBUT</text>
<text x="169.6" y="90.6">SNDI</text>
<text x="170" y="93.8">RED</text>
<text x="180" y="93.8">JP2</text>
<text x="26.5" y="96.7">DATCH</text>
<text x="104" y="100.2">ELED</text>
<text x="105" y="97">DIR</text>
<text x="168.5" y="97">RESET</text>
<text x="169.9" y="100.2">INF1</text>
<text x="28.4" y="106.3">U12</text>
<text x="104.4" y="106.6">F125</text>
<text x="104.6" y="103.4">SDA</text>
<text x="169.5" y="106.6">A12V</text>
<text x="180" y="106.6">JP1</text>
<text x="27.8" y="112.6">+12V</text>
<text x="104.4" y="109.7">F125</text>
<text x="105" y="112.9">JP1</text>
<text x="141.5" y="112.3" transform="rotate(-90 141.5 112.3)">ATMEGA88-20AI</text>
<text x="170.3" y="109.7">+5V</text>
<text x="180" y="112.9">JP2</text>
<text x="208.5" y="112.9">+5V</text>
<text x="239.2" y="112.6">DD3</text>
<text x="36.4" y="116.2">U12</text>
<text x="104.8" y="119.3">SCL</text>
<text x="105" y="116.2">JP2</text>
<text x="216.1" y="116.2">RXD</text>
<text x="232.3" y="117.7">RO</text>
<text x="95.4" y="122.5">+5V</text>
<text x="177.9" y="120.9">SDA</text>
<text x="205.2" y="120.9">SDA_E</text>
<text x="216.3" y="125.6">TXD</text>
<text x="216.5" y="122.5">DIR</text>
<text x="232.5" y="124.1">DE</text>
<text x="232.5" y="120.9">RE</text>
<text x="247" y="120.6">B</text>
<text x="34.2" y="130.1" transform="rotate(-90 34.2 130.1)">BAV70W</text>
<text x="36.6" y="128.9">KN.OTKR</text>
<text x="64.1" y="129.1" transform="rotate(-90 64.1 129.1)">BAV99W</text>
<text x="94.6" y="128.9">IDOP</text>
<text x="178.1" y="128.9">SCL</text>
<text x="205.4" y="128.9">SCL_E</text>
<text x="216.4" y="128.9">+5V</text>
<text x="231.6" y="130.5">UCC</text>
<text x="233.2" y="127.3">DI</text>
<text x="247" y="130.5">A</text>
<text x="29.3" y="136.5">SNDI</text>
<text x="94.1" y="135.2">ODOP</text>
<text x="231.6" y="133.7">GND</text>
<text x="241.6" y="134.3" transform="rotate(-90 241.6 134.3)">SN65HVD3082EP</text>
<text x="288.9" y="141.6">+5</text>
<text x="217.1" y="151.2">U12</text>
<text x="248.8" y="155.6">78L05</text>
<text x="249.5" y="150.2">DA2</text>
<text x="288.2" y="151.2">+5V</text>
<text x="30.6" y="167.1">ZP</text>
<text x="91.9" y="163.9">DATCH</text>
<text x="210.1" y="165.5">+5V</text>
<text x="29.3" y="173.5">SNDI</text>
<text x="94.8" y="170.3">+5V</text>
<text x="94.4" y="176.7">ADAT</text>
<text x="183.8" y="179.8">A0</text>
<text x="188.6" y="178.6">EPROM</text>
<text x="197.6" y="179.8">SDA</text>
<text x="209.8" y="178.3">SDA</text>
<text x="36.4" y="181.4">+5V</text>
<text x="102.7" y="181.4">+12V</text>
<text x="183.8" y="183">A1</text>
<text x="197.8" y="183">SCL</text>
<text x="209.9" y="181.4">SCL</text>
<text x="217.8" y="181.4">+5V</text>
<text x="292.8" y="181.4">L</text>
<text x="37.1" y="187.8">ELED</text>
<text x="104.2" y="186.3">A12V</text>
<text x="183.8" y="186.3">A2</text>
<text x="192.6" y="190.3" transform="rotate(-90 192.6 190.3)">24C256</text>
<text x="197.3" y="189.4">UCC</text>
<text x="210.1" y="187.8">+5V</text>
<text x="239" y="188.1">BAV99W</text>
<text x="16.7" y="194.8">BAS21</text>
<text x="104.9" y="192.6">+5V</text>
<text x="183.8" y="192.6">WE</text>
<text x="197.2" y="192.6">GND</text>
<text x="217.7" y="195.8">OLOCK</text>
<text x="37.9" y="200.6">LED</text>
<text x="103.2" y="203.8">RESET</text>
<text x="104.6" y="199">RES</text>
<text x="37.1" y="205.3">ALED</text>
</g>
<g font-size="1.7">
<text x="179.4" y="47.8">R</text>
<text x="179" y="61.6">G</text>
<text x="7.1" y="69.5">X1</text>
<text x="15.6" y="71.7">1</text>
<text x="4" y="75.8">КОНТАКТ</text>
<text x="6.6" y="72.6">ЗП-</text>
<text x="15.6" y="74.8">2</text>
<text x="138.6" y="74.5">DD1</text>
<text x="191" y="75.2">1</text>
<text x="4.4" y="82.2">КНОПКА</text>
<text x="4.7" y="79">ЗЕМЛЯ</text>
<text x="15.6" y="78.1">3</text>
<text x="15.6" y="81.2">4</text>
<text x="127.9" y="81.5">31</text>
<text x="127.9" y="78.4">30</text>
<text x="131.2" y="82.6">PD1</text>
<text x="131.2" y="79.4">PD0</text>
<text x="146.2" y="82.6">PC1</text>
<text x="146.2" y="79.4">PC0</text>
<text x="151.1" y="81.5">24</text>
<text x="151.1" y="78.4">23</text>
<text x="191" y="78.4">2</text>
<text x="191" y="81.5">3</text>
<text x="2.5" y="85.3">СВЕТОДИОД</text>
<text x="2.7" y="88.6">СОЛЕНОИД</text>
<text x="15.6" y="84.4">5</text>
<text x="15.6" y="87.6">6</text>
<text x="127.9" y="84.8">32</text>
<text x="128.8" y="88">1</text>
<text x="131.2" y="85.8">PD2</text>
<text x="131.2" y="88.9">PD3</text>
<text x="146.2" y="88.9">PC3</text>
<text x="146.2" y="85.8">PC2</text>
<text x="151.1" y="88">26</text>
<text x="151.1" y="84.8">25</text>
<text x="191" y="84.8">4</text>
<text x="191" y="88">5</text>
<text x="4.7" y="94.9">ЗЕМЛЯ</text>
<text x="5.6" y="91.8">+12V</text>
<text x="15.6" y="90.8">7</text>
<text x="15.6" y="94">8</text>
<text x="128.8" y="91.1">2</text>
<text x="128.8" y="94.3">9</text>
<text x="131.2" y="92.1">PD4</text>
<text x="131.2" y="95.3">PD5</text>
<text x="146.2" y="95.3">PC5</text>
<text x="146.2" y="92.1">PC4</text>
<text x="151.1" y="94.3">28</text>
<text x="151.1" y="91.1">27</text>
<text x="191" y="91.1">6</text>
<text x="191" y="94.3">7</text>
<text x="208" y="91.1">X3</text>
<text x="2.5" y="98.1">ДАТЧ. ДВЕРИ</text>
<text x="15.6" y="97.2">9</text>
<text x="127.9" y="97.5">10</text>
<text x="127.9" y="100.7">11</text>
<text x="131.2" y="98.5">PD6</text>
<text x="131.2" y="101.7">PD7</text>
<text x="143.6" y="98.5">RESET</text>
<text x="144.9" y="101.7">ADC6</text>
<text x="151.1" y="100.7">19</text>
<text x="151.1" y="97.5">29</text>
<text x="191" y="97.5">8</text>
<text x="127.9" y="103.9">12</text>
<text x="127.9" y="107">13</text>
<text x="131.2" y="104.9">PB0</text>
<text x="144.9" y="104.9">AREF</text>
<text x="151.1" y="107">22</text>
<text x="151.1" y="103.9">20</text>
<text x="111.1" y="113.5">R31</text>
<text x="121.6" y="113.5">75E</text>
<text x="127.9" y="110.2">14</text>
<text x="127.9" y="113.5">15</text>
<text x="131.2" y="108">PB1</text>
<text x="131.2" y="111.3">PB2</text>
<text x="144.9" y="108">ADC7</text>
<text x="145.8" y="111.3">VCC</text>
<text x="151.1" y="113.5">6</text>
<text x="151.1" y="110.2">4</text>
<text x="111.1" y="116.7">R32</text>
<text x="121.6" y="116.6">75E</text>
<text x="127.9" y="116.6">16</text>
<text x="127.9" y="119.8">17</text>
<text x="131.2" y="114.5">PB3</text>
<text x="131.2" y="117.6">PB4</text>
<text x="144.6" y="117.6">AVCC</text>
<text x="145.8" y="114.5">VCC</text>
<text x="151.1" y="119.8">3</text>
<text x="151.1" y="116.6">18</text>
<text x="229.2" y="119.8">2</text>
<text x="229.2" y="116.6">1</text>
<text x="251.5" y="119.8">7</text>
<text x="128.8" y="123">7</text>
<text x="131.2" y="120.8">PB5</text>
<text x="131.2" y="124">XTAL1</text>
<text x="145.7" y="124">GND</text>
<text x="145.7" y="120.8">GND</text>
<text x="151.1" y="123">5</text>
<text x="229.2" y="123">3</text>
<text x="128.8" y="126.2">8</text>
<text x="131.2" y="127.2">XTAL2</text>
<text x="145.7" y="127.2">GND</text>
<text x="151.1" y="126.2">21</text>
<text x="229.2" y="129.4">8</text>
<text x="229.2" y="126.2">4</text>
<text x="251.5" y="129.4">6</text>
<text x="229.2" y="132.6">5</text>
<text x="203.7" y="178.7">5</text>
<text x="181.4" y="181.9">2</text>
<text x="181.4" y="185.2">3</text>
<text x="203.7" y="181.9">6</text>
<text x="181.4" y="191.5">7</text>
<text x="203.7" y="191.5">4</text>
<text x="203.7" y="188.3">8</text>
</g>
</svg>
